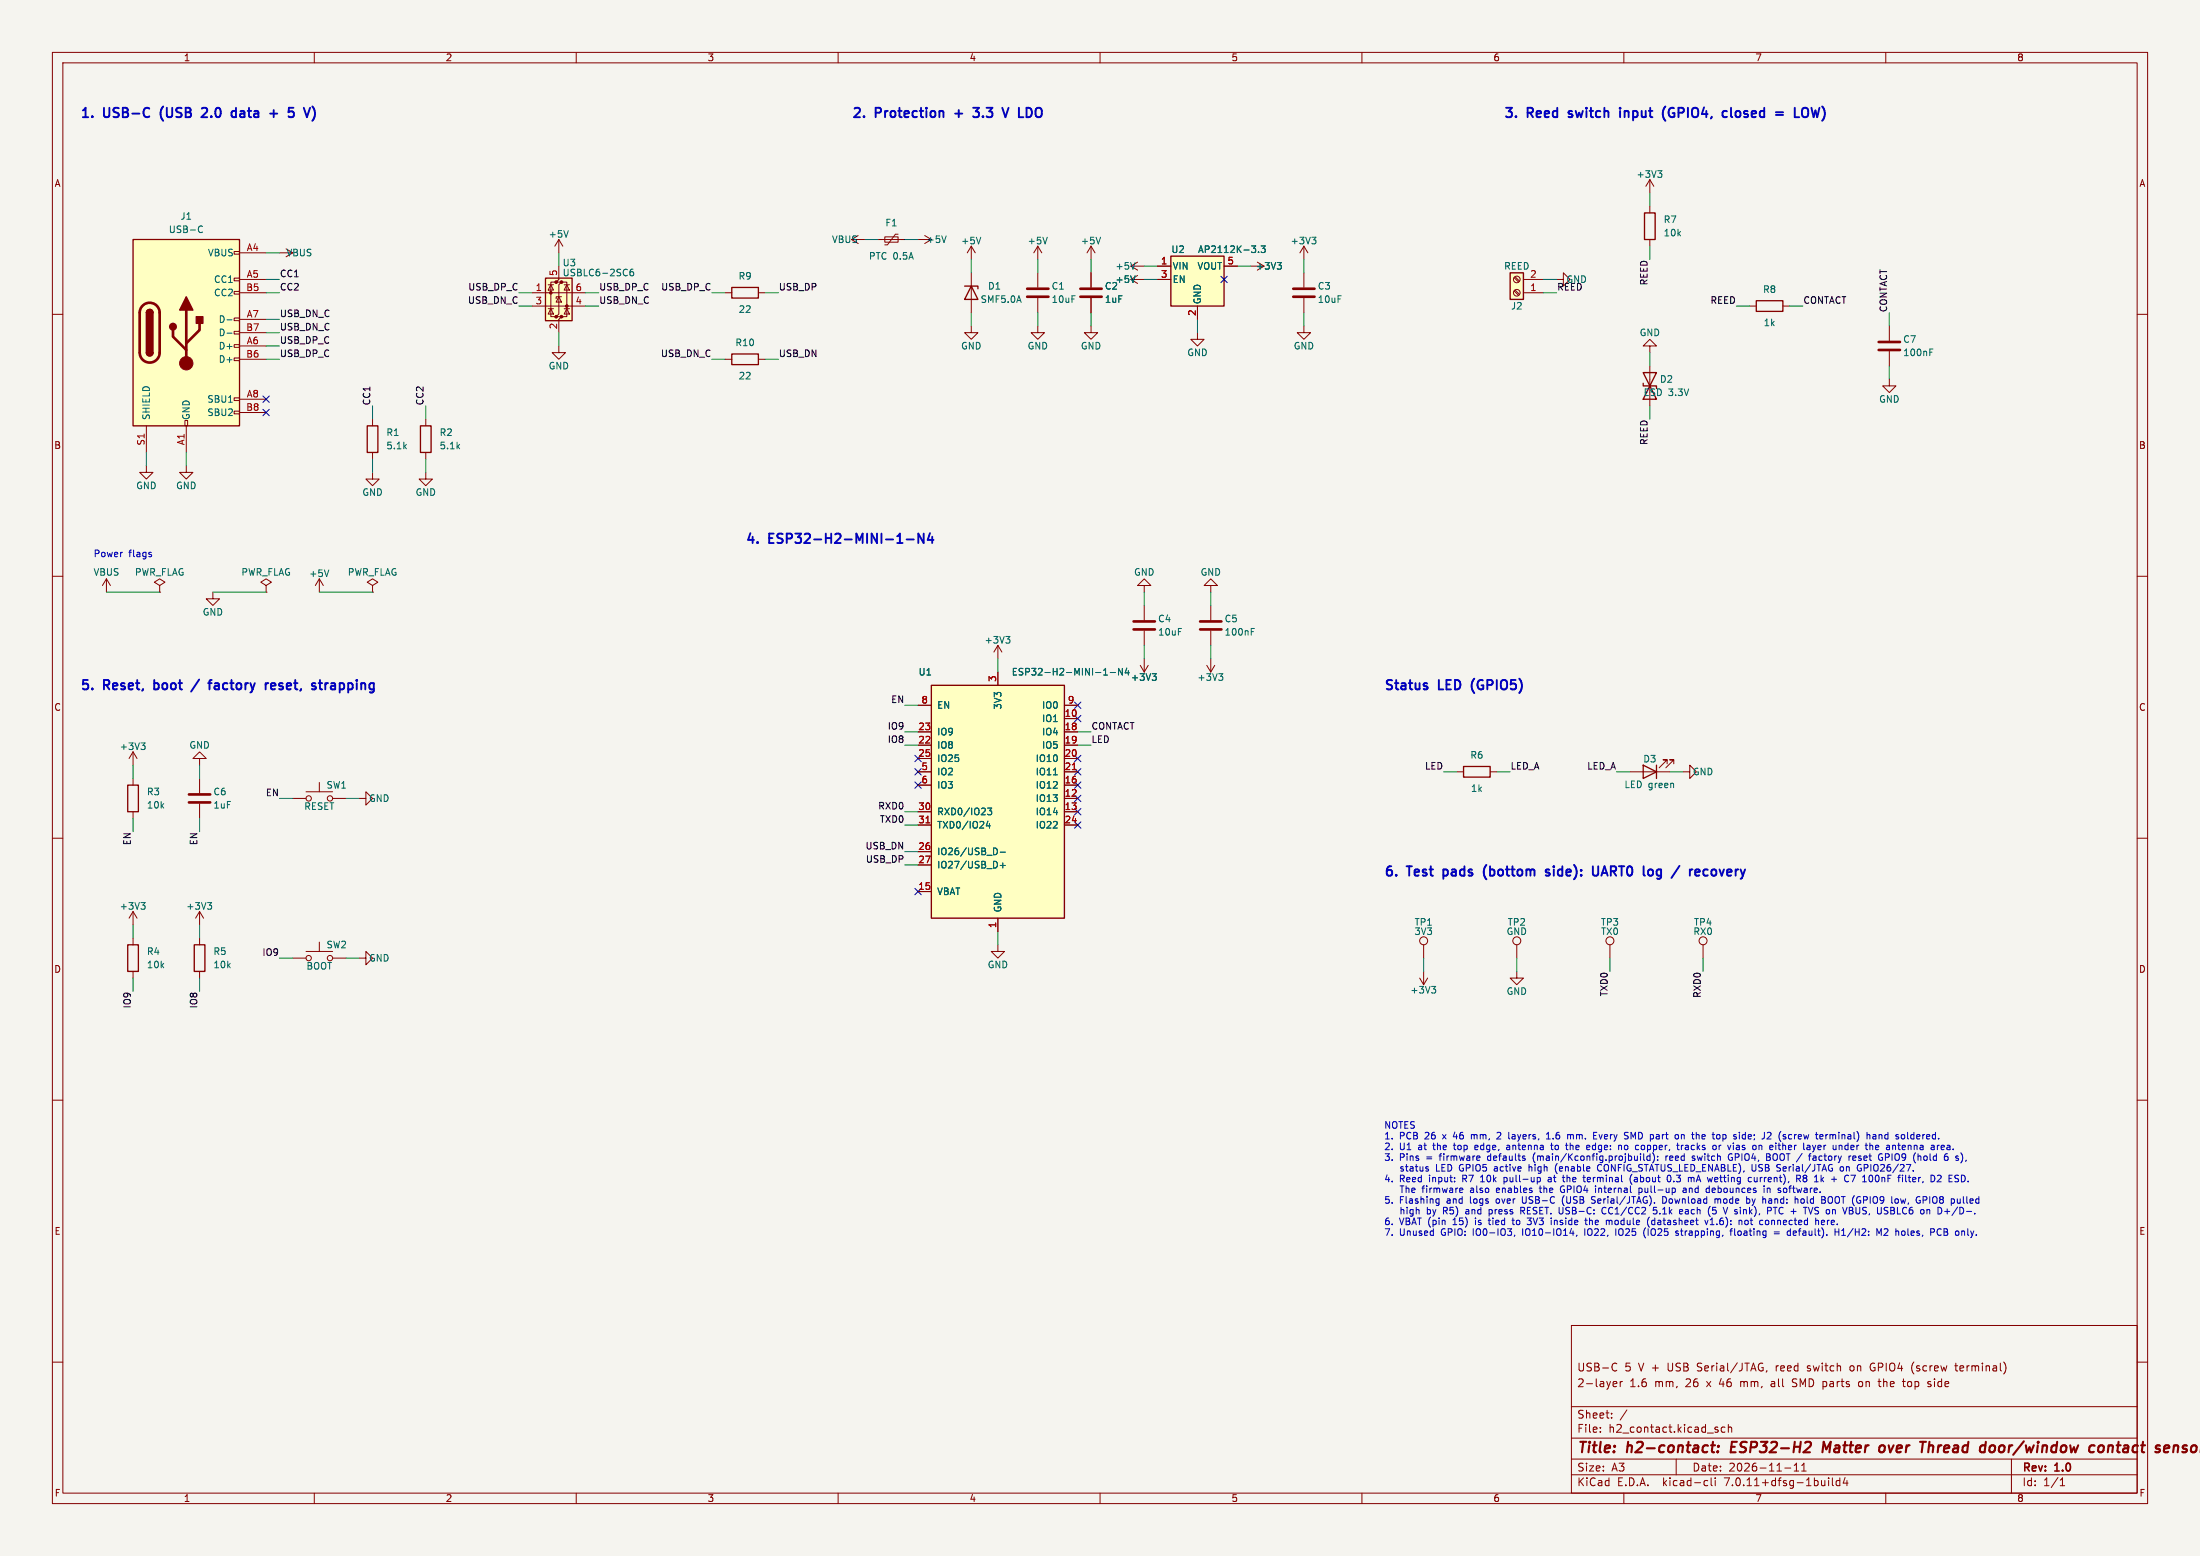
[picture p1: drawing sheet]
<svg xmlns="http://www.w3.org/2000/svg" width="420mm" height="297mm" viewBox="0 0 420 297" stroke-linecap="round" stroke-linejoin="round" font-family="sans-serif">
<path d="M0 0h420v297h-420z" fill="#f5f4ef" stroke="#f5f4ef" stroke-width=".19"/>
<g fill="none" stroke="#840000" stroke-width=".19">
<path d="M10 10h400v277h-400zM12 12h396v273h-396zM60 10v2M110 10v2M160 10v2M210 10v2M260 10v2M310 10v2M360 10v2M315 34.3l-.8 1.3M315 34.3v2.5M315 39.4v1.2"/>
<path d="M315 34.3l.7 1.3M10 60h2M44.7 55.6h1v.5h-1zM44.7 53.1h1v.5h-1zM44.7 48h1v.5h-1zM45.7 55.9h5.1M45.7 53.3h5.1M45.7 48.3h5.1M53.3 48.3h2.6M101.6 55.9h10.2M101.6 58.4h10.2M104.6 58.9h1.1"/>
<path d="M104.6 54.4h1.1M105.2 54.4l.5 1h-1.1zM105.2 58.9l.5 1h-1.1zM106.2 53.8h-1v6.7h1M106.7 56.6l.5 1.1h-1zM106.7 50.8v2.5l-.5 .5h1l-.5 .6v5.5l-.5 .6h1l-.5 .5v2.5M106.7 45.7v2.6M106.7 45.7l-.8 1.3M106.7 45.7l.7 1.3M107.2 56.6h-1v.4M107.2 53.8h1v6.7h-1M107.7 58.9h1"/>
<path d="M107.7 54.4h1M108.2 58.9l.5 1h-1zM108.2 54.4l.5 1h-1zM138.4 55.9h1.3M144.8 55.9h1.2M162.6 45.7h2.5M167.6 45.7h5.1M168.9 45.2h2.5v1h-2.5zM171.4 44.7h-.5l-1.5 2h-.5M175.3 45.7h2.5M185.4 47v2.5M185.4 52.1v7.6"/>
<path d="M185.4 47l-.7 1.3M185.4 47l.8 1.3M198.1 47v2.5M198.1 52.1v2.8M198.1 56.9v2.8M198.1 47l-.7 1.3M198.1 47l.8 1.3M208.3 47v2.5M208.3 52.1v2.8M208.3 56.9v2.8M208.3 47l-.8 1.3M208.3 47l.7 1.3"/>
<path d="M215.9 53.3h2.5M215.9 50.8l1.3 .8M215.9 50.8h2.5M215.9 53.3l1.3 .8M217.2 50l-1.3 .8M217.2 52.6l-1.3 .7M221 53.3h2.5M221 50.8h2.5M228.6 58.4v2.6M233.7 50.8h2.5M238.8 50.8h2.5M248.9 47l-.7 1.3"/>
<path d="M248.9 47v2.5M248.9 52.1v2.8M248.9 56.9v2.8M248.9 47l.8 1.3M289.1 53l.8 .8M289.1 55.5l.8 .9M289.2 52.8l.9 .9M289.2 55.4l.9 .8M290.8 55.9h3.8M290.8 53.3h3.8M297.2 53.3h1.2v-1.2l1.3 1.2-1.3 1.3v-1.3M315 45.7v1.3"/>
<path d="M334 58.4h1.3M340.4 58.4h1.2M408 60h2M44.7 78.5h1v.5h-1zM44.7 75.9h1v.6h-1zM44.7 68.3h1v.5h-1zM44.7 65.8h1v.5h-1zM44.7 63.2h1v.6h-1zM44.7 60.7h1v.5h-1zM45.7 68.6h5.1M45.7 66h5.1M45.7 61h5.1"/>
<path d="M45.7 76.2h5.1M45.7 63.5h5.1M45.7 78.7h5.1M106.7 66v1.3h1.2l-1.2 1.3-1.3-1.3h1.3M138.4 68.6h1.3M144.8 68.6h1.2M185.4 62.2v1.3h1.3l-1.3 1.3-1.3-1.3h1.3M198.1 62.2v1.3h1.3l-1.3 1.3-1.3-1.3h1.3M208.3 62.2v1.3h1.2l-1.2 1.3-1.3-1.3h1.3M228.6 63.5v1.3h1.3l-1.3 1.2-1.3-1.2h1.3M248.9 62.2v1.3h1.3l-1.3 1.3-1.3-1.3h1.3M315 66h1.2l-1.2-1.2-1.3 1.2h1.3v1.3"/>
<path d="M315 69.9v7.6M360.7 72.4v1.3h1.2l-1.2 1.2-1.3-1.2h1.3M360.7 62.2v2.8M360.7 67.1v2.8M27.9 88.9v1.3h1.3l-1.3 1.2-1.2-1.2h1.2M27.9 81.3v5.1M35.3 80.3h.5v1h-.5zM35.6 88.9v1.3h1.2l-1.2 1.2-1.3-1.2h1.3M35.6 81.3v5.1M71.1 90.2v1.2h1.3l-1.3 1.3-1.3-1.3h1.3M71.1 80v1.3M71.1 86.4v1.2"/>
<path d="M81.3 90.2v1.2h1.2l-1.2 1.3-1.3-1.3h1.3M81.3 80v1.3M81.3 86.4v1.2M10 110h2M20.3 110.5l-.7 1.3M20.3 110.5v2.5M20.3 110.5l.8 1.3M30.5 111.8l1-.7-1-.6-1 .6 1 .7v1.2M30.5 113h.1M40.6 113v1.3h1.3l-1.3 1.3-1.2-1.3h1.2M50.8 111.8l1-.7-1-.6-1 .6 1 .7v1.2M50.8 113h.1"/>
<path d="M61 110.5l-.8 1.3M61 110.5v2.5M61 110.5l.7 1.3M71.1 111.8l1-.7-1-.6-1 .6 1 .7v1.2M71.1 113h.1M218.4 111.8h1.3l-1.3-1.3-1.2 1.3h1.2v1.2M218.4 115.6v2.8M231.1 111.8h1.3l-1.3-1.3-1.2 1.3h1.2v1.2M231.1 115.6v2.8M408 110h2M175.3 139.7h2.5M175.3 134.6h2.5"/>
<path d="M190.5 123.2l-.8 1.3M190.5 123.2v2.5M190.5 128.3v2.5M190.5 123.2l.8 1.3M203.2 137.2h2.5M203.2 139.7h2.5M203.2 134.6h2.5M217.7 127l.7 1.3M218.4 120.4v2.8M218.4 125.7v2.6M219.2 127l-.8 1.3M230.4 127l.7 1.3"/>
<path d="M231.1 120.4v2.8M231.1 125.7v2.6M231.9 127l-.8 1.3M10 160h2M25.4 143.5v2.6M25.4 148.6v1.3M25.4 154.9v1.3M25.4 143.5l-.8 1.3M25.4 143.5l.8 1.3M38.1 144.8h1.3l-1.3-1.3-1.3 1.3h1.3v1.3M38.1 148.6v2.8M38.1 153.4v2.8"/>
<path d="M55.9 152.4h2.5M58.4 151.1h5.1M61 149.4v1.7M63.5 152.4h2.5M68.6 152.4h1.2v-1.3l1.3 1.3-1.3 1.3v-1.3M175.3 154.9h2.5M175.3 149.9h2.5M175.3 142.2h2.5M175.3 144.8h2.5M175.3 147.3h2.5M175.3 157.5h2.5M203.2 152.4h2.5"/>
<path d="M203.2 154.9h2.5M203.2 149.9h2.5M203.2 142.2h2.5M203.2 144.8h2.5M203.2 147.3h2.5M203.2 157.5h2.5M278.1 147.3h1.3M284.5 147.3h1.2M311.1 147.3h7.7M318.3 145.8v-.8h-.8h.8l-1.6 1.6M319.5 145.8v-.8h-.7h.7l-1.5 1.6M321.3 147.3h1.3v-1.2l1.2 1.2-1.2 1.3v-1.3"/>
<path d="M408 160h2M25.4 174l-.8 1.3M25.4 174v2.5M25.4 179.1v1.2M25.4 174l.8 1.3M38.1 174v2.5M38.1 179.1v1.2M38.1 174l-.8 1.3M38.1 174l.8 1.3M61 179.8v1.8M175.3 170.2h2.5M175.3 162.6h2.5"/>
<path d="M175.3 165.1h2.5M190.5 175.3v2.5M25.4 185.4v1.3M38.1 185.4v1.3M55.9 182.9h2.5M58.4 181.6h5.1M63.5 182.9h2.5M68.6 182.9h1.2v-1.3l1.3 1.3-1.3 1.3v-1.3M190.5 180.3v1.3h1.3l-1.3 1.3-1.3-1.3h1.3M271 186.7l.8 1.3M271.8 180.3v2.6M271.8 185.4v2.6"/>
<path d="M272.5 186.7l-.7 1.3M289.6 185.4v1.3h1.2l-1.2 1.3-1.3-1.3h1.3M289.6 180.3v2.6M307.3 180.3v2.6M325.1 180.3v2.6M10 210h2M408 210h2M10 260h2M300 253h108v32h-108zM365.4 260l-.3 .4M408 260h2M300 278.5h108"/>
<path d="M300 274.5h108M300 268.5h108M305.5 273.2v.2M305.5 272.5v.1M307.7 270.5v.2M307.7 269.8v.1M308 264.6h.6M308 263.8l.4-.1 .3 .3-.8 .2M308 260.3l.4-.1 .3 .1M308.7 261.5l-.3 .2-.4-.1M309.3 263.7v1M309.7 263.7l-.3 .1-.1 .2"/>
<path d="M310.6 269.1l-1.3 1.9M320 278.5v3M327.6 272.9l.3 .1 .1 .2-.2 .2h-.3M327.6 272.4l.3 .1M329.3 272.5l-.4-.1-.3 .3 .1 .6h.6M329.9 272.5l.3-.1 .3 .1 .1 .9M329.9 271.9v1.5M337.3 261.6l-.1 .3M338.2 264.2v.4M342.2 264.6l.5 .1M342.4 263.2l-.2 .3v.3l.2 .1M342.5 279.7l.4-.4v1.5"/>
<path d="M343.9 279.7l.5-.4v1.5M345 261.6l.2 .1M345.1 260.8v.3M353.4 260.7l-.2 .3v.4l.2 .3M355.4 263.8l-.3-.1-.3 .3 .1 .6h.5M357.5 260.2a.81 .81 0 0 0-.5 .7 .81 .81 0 0 0 .5 .8M358.5 263.7h.6M358.8 264.6l.3 .1M363.2 263.7h.5M363.4 264.6l.3 .1M365.1 261.8l.3 .5M368.2 264.2l.4 .1 .1 .2-.3 .2h-.2"/>
<path d="M368.2 263.7l.4 .1M373.2 260.7h.5M373.4 260.2v1.3l.3 .2M384 278.5v6.5M60 285v2M110 285v2M160 285v2M210 285v2M260 285v2M300 281.5h108M310 285v2M325.6 282.6l.4 .1"/>
<path d="M326 283.5l-.4 .1M326.7 282.1v1.3l.2 .2M327.4 282.1v.1M327.4 282.6v1M340.7 280.2h1.2M342.5 280.8h.9M343.9 280.8h.9M349.1 282.1v.1M349.1 282.6v1M349.8 282.1v1.3l.2 .2M351.2 282.7l-.4-.1-.3 .3 .2 .6h.5M351.2 282.1v1.5"/>
<path d="M352.2 282l-.3 1.1h.9M352.6 282.6v1M360 285v2M393.3 283.6h.9M393.3 282.5l.4-.4v1.5"/>
<circle cx="289.6" cy="53.3" r=".63"/>
<circle cx="289.6" cy="55.9" r=".63"/>
<circle cx="58.9" cy="152.4" r=".51"/>
<circle cx="63" cy="152.4" r=".51"/>
<circle cx="271.8" cy="179.6" r=".76"/>
<circle cx="289.6" cy="179.6" r=".76"/>
<circle cx="307.3" cy="179.6" r=".76"/>
<circle cx="325.1" cy="179.6" r=".76"/>
<circle cx="58.9" cy="182.9" r=".51"/>
<circle cx="63" cy="182.9" r=".51"/>
</g>
<g fill="none" stroke="#840000" stroke-width=".4">
<path d="M326.6 275.9h.8M327 275.2l-.2 1.7 .1 .2 .3 .1M327.9 277v.2M327.9 277l-.1 .1 .1 .1M328.1 276l-.1 .2M330.6 275.2l-.2 2h.9M345.4 275.2l.3 .4-.1 .5-1.3 1.1h1.2M349.5 275.2l-.9 1.4-.4-1.4-.3 2M359 276a.5 .5 0 0 1 .8 .3v.5a.62 .62 0 0 1-.8 .4M366.5 275.2h1.2M367.1 275.2l-.2 2M368.3 276h.7v1.2"/>
<path d="M368.3 275.2l-.2 2M380.3 275.9l.5 .2v.7a.62 .62 0 0 1-.7 .4M400.7 276.1a.52 .52 0 0 1 .5-.2 .52 .52 0 0 1 .4 .4v.5a.55 .55 0 0 1-.6 .4 .55 .55 0 0 1-.5-.4zM402.5 275.9l-.1 1.3M403.1 275.9l-.6 .2M415 276.1a.49 .49 0 0 1 .8 .1l-.1 1M415 275.9l-.1 1.3"/>
</g>
<g fill="none" stroke="#006464" stroke-width=".19">
<path d="M316.5 32.6h.8l-.5 .5M317 33.1l.3 .2v.3l-.3 .3M38.1 43.2h.5M38.6 44.3h-.5M108.5 44l-.4 1.3M120.9 51.4h-.4a.86 .86 0 0 0 0 1.2l.4-.1 .1-.4-.3-.2h-.3l-.2 .2M180.6 45l-.4 1.3M187.2 45.3l-.4 1.3M199.9 45.3l-.4 1.3M210.1 45.3l-.4 1.3M216.7 50.1l-.4 1.3M216.7 52.6l-.4 1.3"/>
<path d="M238.9 46.9h.8l-.4 .5M239.7 47.5v.6M240.3 48.1v.1M240.7 46.9h.8l-.4 .5 .4 .1v.6l-.2 .1-.6-.1M243.8 50.1h.8l-.4 .5M244.4 50.6l.2 .2v.3l-.2 .3M250.4 45.3h.8l-.4 .5M251 45.8l.2 .2v.3l-.2 .3M43.3 61.1h1M43.3 63.6h1M368.4 67.2h.4M368.4 66.6h.6"/>
<path d="M62.8 108.8l-.4 1.3M238.9 120h.6M192 121.5h.8l-.4 .5M192.6 122l.2 .2v.3l-.2 .3M210.7 128.8h.7M210.7 127.9l.4-.3v1.2M212 128.4h.9M214.3 127.6v1.2l-.8-1.2v1.2M215.1 127.5l-.3 .9h.8M215.4 128v.8M220 128.6h.7l-.4 .5M220.5 129.1l.2 .2v.3l-.2 .3"/>
<path d="M232.7 128.6h.7l-.4 .5M233.2 129.1l.2 .2v.3l-.2 .3M238.9 120.6h.4M26.9 141.8h.8l-.4 .5M27.5 142.3l.2 .2v.3l-.2 .3M188.5 154.2h.8l-.4 .5 .4 .2v.5l-.2 .1-.6-.1M188.6 156.7l-.3 .9h.8M188.9 157.2v.9M201.1 147.9h.7M26.9 172.3h.8l-.4 .5M27.5 172.8l.2 .2v.3l-.2 .3M39.6 172.3h.8l-.4 .5"/>
<path d="M40.2 172.8l.2 .2v.3l-.2 .3M190.2 161.9l.2 .5-.2 .7M191 162.7h.9M191 165.2h.9M191.4 164.7v1M273.3 188.3h.8l-.4 .5M273.8 188.8l.3 .2v.3l-.3 .3"/>
</g>
<g fill="none" stroke="#840000" stroke-width=".25">
<path d="M25.4 45.7h20.3v35.6h-20.3zM27.9 59.7a.64 .64 0 0 1 .7-.6 .64 .64 0 0 1 .6 .6M104.1 53.1h5.1v8.1h-5.1zM139.7 54.9h5.1v2h-5.1zM184.1 54.6h2.6v.5M185.4 54.6l1.3 2.6h-2.6zM223.5 48.9h10.2v9.5h-10.2zM288.3 52.1h2.5v5.1h-2.5zM313.9 40.6h2.1v5.1h-2.1zM335.3 57.4h5.1v2h-5.1zM27.9 67.3a.64 .64 0 0 0 .7 .6 .64 .64 0 0 0 .6-.6M139.7 67.6h5.1v2h-5.1z"/>
<path d="M313.7 73.2v.5h2.5v.5M313.7 71.1h2.5l-2.5 5.1h2.5zM70.1 81.3h2v5.1h-2zM80.3 81.3h2v5.1h-2zM177.8 130.8h25.4v44.5h-25.4zM24.4 149.9h2v5h-2zM279.4 146.3h5.1v2h-5.1zM313.7 146.1l2.5 1.2-2.5 1.3zM316.2 146.1v2.5M24.4 180.3h2v5.1h-2zM37.1 180.3h2v5.1h-2z"/>
</g>
<g fill="#ffffc2" stroke="#ffffc2" stroke-width=".19">
<path d="M104.1 53.1h5.1v8.1h-5.1z"/>
<path d="M288.3 52.1h2.5v5.1h-2.5z"/>
<path d="M25.4 45.7h20.3v35.6h-20.3z"/>
<path d="M177.8 130.8h25.4v44.5h-25.4z"/>
<path d="M223.5 48.9h10.2v9.5h-10.2z"/>
</g>
<g fill="#840000" stroke="#840000" stroke-width=".19">
<circle cx="105.2" cy="55.9" r=".25"/>
<circle cx="106.2" cy="60.5" r=".25"/>
<circle cx="106.2" cy="53.8" r=".25"/>
<circle cx="107.2" cy="60.5" r=".25"/>
<circle cx="107.2" cy="53.8" r=".25"/>
<circle cx="108.2" cy="58.4" r=".25"/>
<circle cx="35.6" cy="69.3" r="1.27"/>
</g>
<g fill="none" stroke="#840000" stroke-width=".51">
<path d="M27.2 58.3a1.9 1.9 0 0 1 2.1-.4 1.9 1.9 0 0 1 1.2 1.8v7.6a1.91 1.91 0 0 1-1.9 1.9 1.91 1.91 0 0 1-1.9-1.9v-7.8l.2-.6zM35.6 59.2v10.1M196.1 56.6h4.1M196.1 55.1h4.1M206.2 56.6h4.1M206.2 55.1h4.1M246.9 56.6h4.1M246.9 55.1h4.1M33 63v1.3l2.6 2.5M38.1 61.7v1.3l-2.5 2.5M358.6 66.8h4.1M358.6 65.3h4.1"/>
<path d="M216.4 118.6h4.1M229.1 118.6h4.1M216.4 120.1h4.1M229.1 120.1h4.1M36.1 153.2h4M36.1 151.6h4"/>
</g>
<g fill="#840000" stroke="#840000" stroke-width=".25">
<path d="M27.9 67.3h1.3a.64 .64 0 0 1-.6 .6 .64 .64 0 0 1-.7-.6z"/>
<path d="M27.9 59.7h1.3v7.6h-1.3z"/>
<path d="M28.1 59.2a.64 .64 0 0 1 .7-.1 .64 .64 0 0 1 .4 .6h-1.3z"/>
<path d="M35.6 56.6l1.2 2.6h-2.5z"/>
<path d="M37.5 60.5h1.2v1.2h-1.2z"/>
<circle cx="33" cy="62.4" r=".63"/>
</g>
<path d="M176.8 157.1h.7M204.7 146.9h.7" fill="none" stroke="#a90000" stroke-width=".19"/>
<g fill="none" stroke="#0000c2" stroke-width=".36">
<path d="M39.4 20.7l-.6-.1-.3 .1M39.5 21.3l-1.1 1.1h1.2M44.4 22.3h.6M44.4 21.3h.6M45 20.6v1.8M51.6 21.7h1.3M58 20.6l.6 1.8M185.8 20.6h1.1l-.6 .7h.4M185.8 22.2l.2 .2 .7-.1M191.3 20.6l.6 1.8 .6-1.8M196 20.6h.4l.4 .2M196.8 22.1l-.4 .3h-.4"/>
<path d="M299.4 22.3l.2 .1M299.5 21.3v.4M309.3 20.6v.1M309.3 21.2v1.2M317.7 22.7l.2 .4M317.9 20.3l-.2 .4M318.9 20.7l-.4 .6 .1 .6 .3 .4M329.5 21.2l.2 .1M329.7 22.3l-.2 .1M330.5 20.6v1.5l.2 .3M342.6 20.6v1.8M344.1 20.8a.6 .6 0 0 1 .7-.2 .6 .6 0 0 1 .4 .6l-.1 .9-.3 .3"/>
<path d="M345.8 20.6l.4 1.8 .4-1.3M171.3 103.7h1M173.1 103h1.3M176.3 101.9v1.8l-1-1.8v1.8M177.5 101.8l-.4 1.3h1.1M178 102.5v1.2M29.4 129.8v1.8M29.4 131.5l.2 .1M29.6 130.4l-.2 .1M38 129.7l-1.5 2.3M39.7 130.4h.7M40.4 129.8l-.3 .1-.1 .1v1.6"/>
<path d="M41.5 130.4l-.5 .1M41.6 130.9h-.4a.35 .35 0 0 0-.3 .3 .35 .35 0 0 0 .3 .4h.4M51.7 131l.9-.2-.1-.3-.5-.1-.3 .2 .1 .9h.7M60.8 130.4h.7M61.1 129.8v1.5l.1 .2 .3 .1M62.1 130.4v1.2M62.6 130.4l-.3 .1-.2 .2M275.5 166v1.8M275.5 167.1l.2 .1M275.7 166h-.2M283.8 165.1a2.06 2.06 0 0 0 0 2.7M295.8 166h-.5l-.2 .2 .1 .3 .6 .1v.5h-.7"/>
<path d="M296.6 165.4v.1M305.1 165.4v1.4l-.2 .3-.5 .1M305.7 167.2l.6-1.8 .6 1.8M305.9 166.6h.8M316.3 167.7l.5 .1M316.9 166h-.3l-.3 .3v.7l.6 .2M322.6 166v1.2M322.8 166l-.2 .3M325.3 167.1h.7M325.3 166h.7M327.1 166l-.4 .3v.5l.4 .4"/>
</g>
<g fill="none" stroke="#0000c2" stroke-width=".19">
<path d="M28.8 105.8l.1 .2-.1 .3M28.8 105.4l.1 .1M280.9 216.6v.8M281.1 216.6l-.2 .1M281.7 218.6l-.1 .2v.5l.1 .1M282.2 218.9l-.6 .1M286.3 216.1l-.5 .2M286.5 216.7l-.8 .7h.8M288 218.6l-.3 .1M288.1 217.3l.1 .1M288.1 219h-.3l-.2 .1 .1 .3h.4M295.2 217.4h.8"/>
<path d="M295.2 216.5l.4-.4v1.3M296 218.6h.5M296.2 218.2v1.1l.3 .1M298.9 218.6h.4M299.2 219.4h.1M299.5 216.6l.3 .1M299.8 216.7v.7M300.3 216.6h-.3l-.2 .1M303.1 218.6l.3 .1 .1 .2-.6 .1M303.4 219.4h-.3M304.2 216.1h.6M304.2 217.4h.6"/>
<path d="M304.2 216.7h.5M305.3 216.6l.3 .8M309.2 218.6l.4 .2v.6M310.2 218.7v.6M311.8 217l-.4-.9v1.3M313.7 218.6l-.3 .1-.1 .1 .1 .5 .3 .1M320.1 218.6h.5M320.4 219.4h.2M321 216.7l.3-.1 .2 .1M321 216.6v.8M321 218.6v.8M321.3 218.6l-.3 .2"/>
<path d="M325 216.6v.7M325.5 216.9l-.6 .1M327.5 218.7l.1 .1-.1 .6M328.2 218.6v.8M328.5 218.6l-.3 .2M328.9 217.3l.4 .1M328.9 216.6v1.2M329.3 216.6h-.4M331.4 219.3l.2 .1h.3M331.9 218.6l-.4 .1M331.9 219h-.3l-.2 .1M332.7 217.3l.1 .1 .4-.1"/>
<path d="M333.2 216.6h-.4l-.1 .1M333.2 216.1v1.3M336 218.6l.3 .2v.6M337.3 217.4h.8M338 216.3v.4M339.4 218.6h.5M339.7 219.4h.2M341.9 216.6h.1M342 217.3l-.1 .1M346 218.6l.3 .8M346.3 219.4l-.3 .5M346.6 218.6l-.3 .8"/>
<path d="M348.9 216.6l-.3 .1M349.3 216.6v.8M349.7 216.6l-.4 .1M352.8 218.7l-.4-.1-.2 .2 .1 .6h.5M357.6 217.3h.5M357.6 216.6h.5v.8M358.1 216.9l-.5 .1M358.2 218.6l.4 .1 .1 .2-.6 .1M358.6 219.4h-.4M358.7 216.7l.2-.1h.3l.1 .8M358.7 216.6v.8M362.3 218.6h.5"/>
<path d="M362.7 219.4h.1M363.3 218.6l-.2 .2v.5l.2 .1M363.7 218.9l-.6 .1M365.4 216.6h-.4l-.2 .2 .1 .5h.5M370.8 218.6l.3 .1 .1 .2-.6 .1M371.1 219.4h-.3M372.1 218.6l-.4 .1M372.1 219h-.3l-.1 .1v.3h.4M274.2 228.9h.5M274.2 229.6h.5M274.7 228.8v1.1l-.1 .1M275.6 231.1h.5"/>
<path d="M276.1 230.4h-.5v1.3M277.7 225.5v.1M277.7 224.8v.1M280.2 230.9h-.3M280.3 231.2h-.3l-.2 .2 .1 .3h.4M280.9 226.8h-.1M280.9 227.1l-.2 .2 .2 .3M282.3 220.6l.2 .3-.6 .2M282.5 221.4l-.2 .1M282.6 225.6h.8M282.8 224.6l-.2 .1M284.1 232.9h.5"/>
<path d="M284.3 230.9h.3l.2 .1M284.3 230.9v1.2M284.3 232.5v1.2M284.8 231.6l-.2 .1h-.3M285.7 222.7l-.4 .1M285.7 223.1h-.3l-.2 .1 .1 .3h.4M286.1 226.8h-.3l-.1 .2v.6h.4M286.3 227.1l-.6 .1M287.1 224.7v1.3M287.1 225.5l.1 .1M287.2 224.7l-.1 .1M288.6 232.9h.5"/>
<path d="M288.8 232.5v1.1l.3 .2M289.2 235.7l-.1 .3M290.3 231.1h.6l.2-.2-.1-.3-.7-.2v1.3M290.6 228.4v1l.3 .3M290.6 231.1l.5 .6M291.6 233.7h.6M291.9 222.8l.4-.1 .1 .2M291.9 222.3v1.2M292.3 232.5l-.4 .5h.3M292.8 220.4l-.1 .5 .1 .7M293.6 224.7l.4 .1 .1 .2-.1 .5-.4 .1M293.8 226.8h.5"/>
<path d="M294 226.4v1l.3 .2M295.9 224.7l-.3 .1M296 225.1h-.3l-.2 .2 .1 .2 .4 .1M296.7 232.9v.9M296.9 232.9l-.2 .1M297 222.6l-.1 .6 .3 .8M298 227.4l.3 .2 .4-.1M298.2 224.7h.5M298.4 225.4l.3 .2M298.4 227.1h.3M298.6 226.4h-.3l-.3 .1M298.6 228.2a1.47 1.47 0 0 0-.1 1.9"/>
<path d="M299.7 235.4h.8M301 235.7l-.1 .3M302.2 224.7h.5M302.4 225.5l.3 .1M302.5 232.9h.5M302.5 234.5v1.3M302.7 232.5v1.1l.3 .2M303.4 232.5v1.3M303.6 232.9l-.2 .1M303.8 229.6h.6M303.8 228.8l.6 .3M304.1 228.4l-.3 .2"/>
<path d="M304.4 228.4l.1 .1M305 222.6a.57 .57 0 0 0 0 .7 .57 .57 0 0 0 .7 .1M305.2 226.8v.8M305.6 226.8l-.4 .1M305.9 230.7a.57 .57 0 0 0 0 .8 .57 .57 0 0 0 .7 .1M307.1 233l.1 .1M307.2 233.1l.2-.2 .3 .1v.8M307.2 233.1v.7M308.5 234.5v1.3M311.2 224.7v.5l.3 .8M312.2 224.7l-.2 .1M312.2 225.1l-.2 .2 .2 .3"/>
<path d="M312.9 226.8h.3l.3 .2-.1 .6h-.5M312.9 226.8v1.3M313.2 220.2v.1M313.2 220.6v.9M313.8 220.2v1.1l.2 .2M314.1 234.4a1.47 1.47 0 0 0 .1 1.9M314.6 233.7l.2 .5M314.8 232.4l-.2 .5M315 220.2v1.3M315 220.7l-.4-.1-.2 .3 .1 .5h.5M315.8 220.6v.5l-.3 .8M315.9 233l-.4-.1-.2 .3 .1 .5h.5"/>
<path d="M316.3 230.4h-.6l-.1 .7 .2-.2 .4 .1 .1 .2v.4l-.2 .1-.5-.1M316.5 221.4v.1M316.5 220.7v.1M316.9 231.6v.1M317.4 228.4v1.3l.6-.2 .1-.8M318 220.6v.9M318.3 224.6v.5l.3 .5 .3-.3v-.7M318.4 220.6l-.4 .3M320.4 235h-.3l-.2 .1 .1 .2 .4 .1v.3h-.5M321.3 226.8h.5l.1 .8M321.8 230.9h.5M321.9 227.1h-.4l-.2 .2 .2 .3h.4"/>
<path d="M322.2 231.2h-.3l-.2 .2 .1 .3h.4M322.5 226.8v.8M322.7 226.8l-.2 .1M322.9 224.8h.4l.1 .8M323.5 220.7l-.3-.1-.2 .3 .6 .4M323.6 221.3l-.2 .2-.4-.1M325.5 232.9l.3 .9 .3-.9M326.5 232.9l.4-.4v1.3M326.5 233.8h.7M327 231l.4-.1 .2 .3-.1 .5h-.5M327 230.4h.6M327.3 226.8h-.3l-.1 .2v.6h.4"/>
<path d="M327.4 225.5l.1 .1M327.4 228.9l.4-.1 .1 .2M327.4 228.8v.9M327.5 227.1l-.6 .1M327.5 224.7l-.1 .1M327.9 225l-.6 .2M327.9 229v.7M328.4 228.9l-.3-.1-.2 .2M330.2 235h.5M330.4 220.2a.61 .61 0 0 0-.5 .8 .61 .61 0 0 0 .8 .4M330.4 234.7v1.1M330.5 220.9h.2"/>
<path d="M330.5 220.2l.2 .1M331.1 234.5v1.1l.2 .2M332.5 233v.8M333.6 228.8l.3 .1 .1 .2v.5l-.4 .1M333.7 233.2l-.2-.3-.3 .1-.1 .2 .1 .5 .3 .1 .2-.3M334 224.7l.4 .1M334.4 225.5l-.4 .1M334.5 228.8l.3 .9M334.9 224.7l.1 .8 .3 .1 .1-.1M335.4 224.7v.9M337.3 220.8h.4M337.3 232.9l.3 .1 .1 .2-.1 .4-.3 .2"/>
<path d="M337.4 226.9l.2-.1h.3v.8M337.4 226.8v.8M337.7 220.8l.3 .3-.1 .3-.6 .1M337.7 220.2l.2 .3-.2 .3M338 228.8l-.3 .1M338.1 229.2h-.3l-.2 .2 .1 .2 .4 .1M338.7 235.1h1M338.7 235.5h1M338.9 230.4v1.3M339.9 230.5l-.3 .5 .3 .7M340.6 222.7l-.2 .2v.5l.2 .1M340.9 226.8l.2 .2v.4l-.2 .2"/>
<path d="M341 223l-.6 .1M341.8 234.5v1.3M342.8 235l-.5 .1 .1 .6 .4 .1M342.9 235.3l-.6 .1M343.3 225l.4 .6M343.5 224.3l.2 .3v.3l-.7 .1M344.3 228.9l-.3-.1-.2 .3v.5l.2 .1 .3-.1M344.4 224.3l-.2 .3 .2 .3M344.4 224.9l-.2 .2v.2l.2 .3h.3l.2-.3v-.2l-.2-.2M344.4 224.9h.3M344.7 224.3l.2 .3-.2 .3M346.1 220.7l.4-.1 .2 .2"/>
<path d="M346.5 230.9l.7 .5M346.7 220.9l-.4 .1-.2 .2 .2 .3 .4-.1M346.7 230.4l-.2 .2M347 230.4l.2 .1M347 232.9l.2 .2v.7M347.2 231.5l-.3 .2h-.5M347.7 233.3l.6-.1v-.2l-.4-.1-.2 .2 .1 .6h.5M349.3 228.4l-.1 .1a.81 .81 0 0 0 .1 1.2h.2M350.3 235.1h.7M350.3 234.5v1.3M351 234.5v1.3M351.3 222.8l.2-.1 .4 .1 .1 .5-.2 .2h-.3l-.2-.1z"/>
<path d="M351.6 235.8h.7M352 234.5l-.4 .4M352.5 222.7v.8M352.9 222.7l-.4 .1M353.3 220.6l-.2 .1M353.7 221.1l.6-.2-.1-.2-.3-.1-.2 .2 .1 .6h.4M354.2 224.3l-.6 1.3M355 231.5l-.1 .2h-.3M355.9 222.3v1.2M355.9 222.9h.5M358.1 225.3l.2 .3 .2-.1M358.3 224.3l-.2 .3"/>
<path d="M358.3 234.5l.4 .9 .4-.9v1.3M358.4 224.3l.1 .1M359.9 220.2v1.3M359.9 220.9h.5M360.2 234.5l-.5 .2M360.4 235.1l-.8 .7h.8M361 231.1h.4M361.4 231.1l.3 .2-.1 .3-.6 .1M361.6 230.8l-.2 .3M362.8 228.8l.3 .9 .2-.6M363.4 235l.3 .2v.4l-.3 .2M364.3 224.7h.5"/>
<path d="M364.5 225.4l.3 .2M365.6 224.7l-.5 .2 .1 .6 .4 .1M365.7 225l-.6 .2M367.1 228.4h.5l.3 .2-.2 .4-.6 .1M367.3 220.8v.6M370 230.4v1.3h.3M370 224.3l.5 .1 .1 .3-.8 .9h.8M370.6 234.7a.6 .6 0 0 0-.9 .4 .6 .6 0 0 0 .6 .7l.3-.1M373.7 230.4l-1.1 1.6M374.8 228.4v1.1l.2 .2M375.1 224.5l.1 .4-.1 .5M375.7 225.5v.1"/>
</g>
<g fill="none" stroke="#009600" stroke-width=".19">
<path d="M315 36.8v2.6M50.8 55.9h2.5M50.8 53.3h2.5M50.8 48.3h2.5M99.1 58.4h2.5M99.1 55.9h2.5M106.7 48.3v2.5M111.8 58.4h2.5M111.8 55.9h2.5M135.9 55.9h2.5M146 55.9h2.6M165.1 45.7h2.5"/>
<path d="M172.7 45.7h2.6M185.4 49.5v2.6M185.4 59.7v2.5M198.1 49.5v2.6M198.1 59.7v2.5M208.3 49.5v2.6M208.3 59.7v2.5M218.4 53.3h2.6M218.4 50.8h2.6M236.2 50.8h2.6M248.9 49.5v2.6M248.9 59.7v2.5"/>
<path d="M294.6 55.9h2.6M294.6 53.3h2.6M315 47v2.5M331.5 58.4h2.5M341.6 58.4h2.6M360.7 59.7v2.5M50.8 68.6h2.5M50.8 63.5h2.5M50.8 61h2.5M50.8 66h2.5M71.1 77.5v2.5M81.3 77.5v2.5"/>
<path d="M106.7 63.5v2.5M135.9 68.6h2.5M146 68.6h2.6M228.6 61v2.5M315 67.3v2.6M315 77.5v2.5M360.7 69.9v2.5M27.9 86.4v2.5M35.6 86.4v2.5M71.1 87.6v2.6M81.3 87.6v2.6M20.3 113h10.2"/>
<path d="M40.6 113h10.2M61 113h10.1M218.4 113v2.6M231.1 113v2.6M172.7 139.7h2.6M172.7 134.6h2.6M190.5 125.7v2.6M205.7 139.7h2.6M218.4 123.2v2.5M231.1 123.2v2.5M25.4 146.1v2.5M25.4 156.2v2.6"/>
<path d="M38.1 146.1v2.5M38.1 156.2v2.6M53.3 152.4h2.6M66 152.4h2.6M172.7 142.2h2.6M172.7 157.5h2.6M172.7 154.9h2.6M205.7 142.2h2.6M275.6 147.3h2.5M285.7 147.3h2.6M308.6 147.3h2.5M318.8 147.3h2.5"/>
<path d="M25.4 176.5v2.6M38.1 176.5v2.6M172.7 162.6h2.6M172.7 165.1h2.6M190.5 177.8v2.5M25.4 186.7v2.5M38.1 186.7v2.5M53.3 182.9h2.6M66 182.9h2.6M271.8 182.9v2.5M289.6 182.9v2.5M307.3 182.9v2.5"/>
<path d="M325.1 182.9v2.5"/>
</g>
<g fill="none" stroke="#000084" stroke-width=".19">
<path d="M233.1 52.7l1.2 1.2M234.3 52.7l-1.2 1.2M50.2 78.1l1.2 1.2M50.2 75.6l1.2 1.2M51.4 78.1l-1.2 1.2M51.4 75.6l-1.2 1.2M205.1 134l1.2 1.2M205.1 136.6l1.2 1.2M206.3 134l-1.2 1.2M206.3 136.6l-1.2 1.2M174.7 146.7l1.2 1.2M174.7 149.3l1.2 1.2"/>
<path d="M174.7 144.2l1.2 1.2M175.9 146.7l-1.2 1.2M175.9 149.3l-1.2 1.2M175.9 144.2l-1.2 1.2M205.1 149.3l1.2 1.2M205.1 156.9l1.2 1.2M205.1 144.2l1.2 1.2M205.1 151.8l1.2 1.2M205.1 154.3l1.2 1.2M205.1 146.7l1.2 1.2M206.3 149.3l-1.2 1.2M206.3 156.9l-1.2 1.2"/>
<path d="M206.3 144.2l-1.2 1.2M206.3 151.8l-1.2 1.2M206.3 154.3l-1.2 1.2M206.3 146.7l-1.2 1.2M174.7 169.6l1.2 1.2M175.9 169.6l-1.2 1.2"/>
</g>
<g font-size="2.8" fill="#840000">
<text x="301" y="277.9">Title:</text>
<text x="310.6" y="277.9">h2-contact:</text>
<text x="331.3" y="277.9">ESP32-H2</text>
<text x="349.6" y="277.9">Matter</text>
<text x="361.2" y="277.9">over</text>
<text x="369.8" y="277.9">Thread</text>
<text x="382.1" y="277.9">door/window</text>
<text x="403.7" y="277.9">contact</text>
<text x="417.2" y="277.9">sen</text>
</g>
<g font-size="2.5" fill="#0000c2">
<text x="15.2" y="22.6">1.</text>
<text x="19.9" y="22.6">USB-C</text>
<text x="31.4" y="22.6">(USB</text>
<text x="40.1" y="22.6">2.0</text>
<text x="46.5" y="22.6">data</text>
<text x="54.5" y="22.6">+</text>
<text x="58.8" y="22.6">5</text>
<text x="162.6" y="22.6">2.</text>
<text x="167.2" y="22.6">Protection</text>
<text x="183.1" y="22.6">+</text>
<text x="187.4" y="22.6">3.3</text>
<text x="193.8" y="22.6">V</text>
<text x="197.4" y="22.6">LDO</text>
<text x="287" y="22.6">3.</text>
<text x="291.7" y="22.6">Reed</text>
<text x="300.3" y="22.6">switch</text>
<text x="310.8" y="22.6">input</text>
<text x="319.6" y="22.6">(GPIO4,</text>
<text x="331.8" y="22.6">closed</text>
<text x="342.7" y="22.6">=</text>
<text x="347" y="22.6">LOW)</text>
<text x="142.2" y="103.9">4.</text>
<text x="146.9" y="103.9">ESP32-H2-MINI-1-N4</text>
<text x="15.2" y="131.8">5.</text>
<text x="19.9" y="131.8">Reset,</text>
<text x="30.2" y="131.8">boot</text>
<text x="42.2" y="131.8">factory</text>
<text x="53.6" y="131.8">reset,</text>
<text x="63.3" y="131.8">strapping</text>
<text x="264.2" y="131.8">Status</text>
<text x="274.7" y="131.8">LED</text>
<text x="281.7" y="131.8">(GPIO5)</text>
<text x="264.2" y="167.4">6.</text>
<text x="268.8" y="167.4">Test</text>
<text x="276.3" y="167.4">pads</text>
<text x="284.7" y="167.4">(bottom</text>
<text x="297.4" y="167.4">side):</text>
<text x="307" y="167.4">UART0</text>
<text x="317.4" y="167.4">log</text>
<text x="323.7" y="167.4">/</text>
<text x="327.7" y="167.4">recovery</text>
</g>
<g font-size="2.1" fill="#840000">
<text x="301" y="262">USB-C</text>
<text x="310.1" y="262">5</text>
<text x="312.9" y="262">V +</text>
<text x="318.6" y="262">USB</text>
<text x="324.4" y="262">Serial/JTAG,</text>
<text x="339.6" y="262">reed</text>
<text x="345.7" y="262">switch</text>
<text x="354" y="262">on</text>
<text x="358" y="262">GPIO4</text>
<text x="366.1" y="262">(screw</text>
<text x="374.6" y="262">terminal)</text>
<text x="301" y="265">2-layer</text>
<text x="311.1" y="265">1.6</text>
<text x="315.9" y="265">mm,</text>
<text x="322" y="265">26</text>
<text x="326.1" y="265">x</text>
<text x="328.6" y="265">46</text>
<text x="332.8" y="265">mm,</text>
<text x="338.8" y="265">all</text>
<text x="343" y="265">SMD parts</text>
<text x="356" y="265">on</text>
<text x="360" y="265">the</text>
<text x="364.8" y="265">top</text>
<text x="369.7" y="265">side</text>
<text x="301" y="273.7">File:</text>
<text x="301" y="271">Sheet:</text>
<text x="307.1" y="273.7">h2_contact.kicad_sch</text>
<text x="301" y="281.1">Size:</text>
<text x="307.6" y="281.1">A3</text>
<text x="323" y="281.1">Date:</text>
<text x="330" y="281.1">2026-11-11</text>
<text x="386" y="281.3">Rev:</text>
<text x="392.4" y="281.3">1.0</text>
<text x="301" y="283.9">KiCad</text>
<text x="308.7" y="283.9">E.D.A.</text>
<text x="317.6" y="283.9">kicad-cli</text>
<text x="329.5" y="283.9">7.0.11+dfsg-1build4</text>
<text x="386" y="283.9">Id:</text>
<text x="390.1" y="283.9">1/1</text>
</g>
<g font-size="1.8" fill="#840000">
<text x="35" y="11.9">1</text>
<text x="85" y="11.9">2</text>
<text x="135" y="11.9">3</text>
<text x="185" y="11.9">4</text>
<text x="235" y="11.9">5</text>
<text x="285" y="11.9">6</text>
<text x="335" y="11.9">7</text>
<text x="385" y="11.9">8</text>
<text x="10.3" y="35.9">A</text>
<text x="408.3" y="35.9">A</text>
<text x="10.3" y="85.9">B</text>
<text x="408.2" y="85.9">B</text>
<text x="10.3" y="135.9">C</text>
<text x="408.2" y="135.9">C</text>
<text x="10.3" y="185.9">D</text>
<text x="408.2" y="185.9">D</text>
<text x="10.3" y="235.9">E</text>
<text x="408.3" y="235.9">E</text>
<text x="10.3" y="285.9">F</text>
<text x="35" y="286.9">1</text>
<text x="85" y="286.9">2</text>
<text x="135" y="286.9">3</text>
<text x="185" y="286.9">4</text>
<text x="235" y="286.9">5</text>
<text x="285" y="286.9">6</text>
<text x="335" y="286.9">7</text>
<text x="385" y="286.9">8</text>
<text x="408.3" y="285.9">F</text>
</g>
<g font-size="1.8" fill="#006464">
<text x="312.3" y="34.1">+3V3</text>
<text x="32.1" y="44.7">USB-C</text>
<text x="34.4" y="42.1">J1</text>
<text x="104.6" y="45.6">+5V</text>
<text x="158.7" y="46.6">VBUS</text>
<text x="168.9" y="43.4">F1</text>
<text x="176.8" y="46.6">+5V</text>
<text x="183.4" y="46.8">+5V</text>
<text x="196.1" y="46.8">+5V</text>
<text x="206.2" y="46.8">+5V</text>
<text x="246.3" y="46.8">+3V3</text>
<text x="317.5" y="42.8">R7</text>
<text x="317.5" y="45.3">10k</text>
<text x="39.6" y="49.1">VBUS</text>
<text x="54.6" y="49.1">VBUS</text>
<text x="107.3" y="52.9">USBLC6-2SC6</text>
<text x="107.3" y="51">U3</text>
<text x="140.9" y="53.6">R9</text>
<text x="165.8" y="49.8">PTC 0.5A</text>
<text x="212.8" y="51.7">+5V</text>
<text x="223.5" y="48.5">U2</text>
<text x="223.8" y="51.7">VIN</text>
<text x="228.5" y="51.7">VOUT</text>
<text x="228.6" y="48.5">AP2112K-3.3</text>
<text x="239.7" y="51.7">+3V3</text>
<text x="287" y="51.7">REED</text>
<text x="40.8" y="54.2">CC1</text>
<text x="40.8" y="56.7">CC2</text>
<text x="140.9" y="59.9">22</text>
<text x="187.1" y="58">SMF5.0A</text>
<text x="188.5" y="55.5">D1</text>
<text x="200.7" y="55.5">C1</text>
<text x="200.7" y="58">10uF</text>
<text x="210.8" y="55.5">C2</text>
<text x="210.8" y="58">1uF</text>
<text x="212.8" y="54.2">+5V</text>
<text x="223.8" y="54.2">EN</text>
<text x="229.5" y="58.2" transform="rotate(-90 229.5 58.2)">GND</text>
<text x="251.5" y="55.5">C3</text>
<text x="251.5" y="58">10uF</text>
<text x="288.4" y="59.3">J2</text>
<text x="336.5" y="56.1">R8</text>
<text x="41.7" y="61.8">D-</text>
<text x="41.7" y="64.4">D-</text>
<text x="312.9" y="64.4">GND</text>
<text x="336.6" y="62.5">1k</text>
<text x="363.2" y="65.6">C7</text>
<text x="41.7" y="66.9">D+</text>
<text x="41.7" y="69.4">D+</text>
<text x="104.6" y="70.7">GND</text>
<text x="140.3" y="66.3">R10</text>
<text x="183.4" y="66.9">GND</text>
<text x="196.1" y="66.9">GND</text>
<text x="206.2" y="66.9">GND</text>
<text x="226.6" y="68.2">GND</text>
<text x="246.9" y="66.9">GND</text>
<text x="363.2" y="68.2">100nF</text>
<text x="39.5" y="77.1">SBU1</text>
<text x="140.9" y="72.6">22</text>
<text x="313.7" y="75.8">ESD 3.3V</text>
<text x="316.8" y="73.3">D2</text>
<text x="358.6" y="77.1">GND</text>
<text x="28.8" y="80.3" transform="rotate(-90 28.8 80.3)">SHIELD</text>
<text x="36.4" y="80.3" transform="rotate(-90 36.4 80.3)">GND</text>
<text x="39.5" y="79.6">SBU2</text>
<text x="73.7" y="83.4">R1</text>
<text x="83.8" y="83.4">R2</text>
<text x="73.7" y="86">5.1k</text>
<text x="83.8" y="86">5.1k</text>
<text x="25.9" y="93.6">GND</text>
<text x="33.5" y="93.6">GND</text>
<text x="69.1" y="94.8">GND</text>
<text x="79.2" y="94.8">GND</text>
<text x="17.8" y="110.1">VBUS</text>
<text x="25.7" y="110.1">PWR_FLAG</text>
<text x="46" y="110.1">PWR_FLAG</text>
<text x="58.9" y="110.3">+5V</text>
<text x="66.3" y="110.1">PWR_FLAG</text>
<text x="216.4" y="110.1">GND</text>
<text x="229.1" y="110.1">GND</text>
<text x="38.6" y="117.7">GND</text>
<text x="221" y="119">C4</text>
<text x="233.7" y="119">C5</text>
<text x="187.9" y="123">+3V3</text>
<text x="221" y="121.5">10uF</text>
<text x="233.7" y="121.5">100nF</text>
<text x="175.3" y="129.1">U1</text>
<text x="193" y="129.1">ESP32-H2-MINI-1-N4</text>
<text x="215.8" y="130.1">+3V3</text>
<text x="228.5" y="130.1">+3V3</text>
<text x="178.8" y="135.5">EN</text>
<text x="191.4" y="135.5" transform="rotate(-90 191.4 135.5)">3V3</text>
<text x="198.8" y="135.5">IO0</text>
<text x="22.8" y="143.4">+3V3</text>
<text x="36.1" y="143.1">GND</text>
<text x="178.8" y="143.1">IO8</text>
<text x="178.8" y="140.6">IO9</text>
<text x="198.8" y="138">IO1</text>
<text x="198.8" y="140.6">IO4</text>
<text x="198.8" y="143.1">IO5</text>
<text x="178.8" y="145.6">IO25</text>
<text x="178.8" y="148.2">IO2</text>
<text x="197.6" y="145.6">IO10</text>
<text x="197.6" y="148.2">IO11</text>
<text x="280.6" y="145">R6</text>
<text x="313.6" y="145.7">D3</text>
<text x="323.1" y="148.2">GND</text>
<text x="27.9" y="152">R3</text>
<text x="27.9" y="154.5">10k</text>
<text x="40.6" y="152">C6</text>
<text x="40.6" y="154.5">1uF</text>
<text x="58" y="154.8">RESET</text>
<text x="62.2" y="150.7">SW1</text>
<text x="70.4" y="153.3">GND</text>
<text x="178.8" y="155.8">RXD0/IO23</text>
<text x="178.8" y="150.7">IO3</text>
<text x="197.6" y="153.3">IO13</text>
<text x="197.6" y="155.8">IO14</text>
<text x="197.6" y="150.7">IO12</text>
<text x="280.7" y="151.4">1k</text>
<text x="310" y="150.6">LED green</text>
<text x="178.8" y="158.3">TXD0/IO24</text>
<text x="197.6" y="158.3">IO22</text>
<text x="178.8" y="163.4">IO26/USB_D-</text>
<text x="178.8" y="166">IO27/USB_D+</text>
<text x="22.8" y="173.8">+3V3</text>
<text x="35.5" y="173.8">+3V3</text>
<text x="178.8" y="171">VBAT</text>
<text x="191.4" y="174.2" transform="rotate(-90 191.4 174.2)">GND</text>
<text x="269.9" y="178.7">3V3</text>
<text x="270" y="176.9">TP1</text>
<text x="287.5" y="178.7">GND</text>
<text x="287.7" y="176.9">TP2</text>
<text x="305.5" y="176.9">TP3</text>
<text x="305.5" y="178.7">TX0</text>
<text x="323.2" y="178.7">RX0</text>
<text x="323.3" y="176.9">TP4</text>
<text x="27.9" y="182.5">R4</text>
<text x="27.9" y="185">10k</text>
<text x="40.6" y="182.5">R5</text>
<text x="40.6" y="185">10k</text>
<text x="58.4" y="185.3">BOOT</text>
<text x="62.2" y="181.2">SW2</text>
<text x="70.4" y="183.7">GND</text>
<text x="188.5" y="185">GND</text>
<text x="269.1" y="189.8">+3V3</text>
<text x="287.5" y="190.1">GND</text>
</g>
<g font-size="1.8" fill="#a90000">
<text x="47" y="48">A4</text>
<text x="47" y="53.1">A5</text>
<text x="106.4" y="52.8" transform="rotate(-90 106.4 52.8)">5</text>
<text x="221.5" y="50.5">1</text>
<text x="221.5" y="53.1">3</text>
<text x="234.2" y="50.5">5</text>
<text x="292" y="53.1">2</text>
<text x="46.9" y="55.6">B5</text>
<text x="102.2" y="55.6">1</text>
<text x="102.2" y="58.2">3</text>
<text x="109.8" y="58.2">4</text>
<text x="109.8" y="55.6">6</text>
<text x="292" y="55.6">1</text>
<text x="46.9" y="63.2">B7</text>
<text x="47" y="65.8">A6</text>
<text x="47" y="60.7">A7</text>
<text x="106.4" y="62.9" transform="rotate(-90 106.4 62.9)">2</text>
<text x="228.3" y="60.4" transform="rotate(-90 228.3 60.4)">2</text>
<text x="46.9" y="68.3">B6</text>
<text x="47" y="75.9">A8</text>
<text x="46.9" y="78.5">B8</text>
<text x="27.7" y="85.1" transform="rotate(-90 27.7 85.1)">S1</text>
<text x="35.3" y="85.1" transform="rotate(-90 35.3 85.1)">A1</text>
<text x="190.2" y="130.2" transform="rotate(-90 190.2 130.2)">3</text>
<text x="175.8" y="134.4">8</text>
<text x="203.2" y="136.9">10</text>
<text x="203.8" y="134.4">9</text>
<text x="175.2" y="142">22</text>
<text x="175.2" y="139.4">23</text>
<text x="203.2" y="139.4">18</text>
<text x="203.2" y="142">19</text>
<text x="175.2" y="144.5">25</text>
<text x="175.8" y="147.1">5</text>
<text x="175.8" y="149.6">6</text>
<text x="203.2" y="149.6">16</text>
<text x="203.2" y="144.5">20</text>
<text x="203.2" y="147.1">21</text>
<text x="175.2" y="154.7">30</text>
<text x="203.2" y="152.1">12</text>
<text x="203.2" y="154.7">13</text>
<text x="175.2" y="157.2">31</text>
<text x="203.2" y="157.2">24</text>
<text x="175.2" y="162.3">26</text>
<text x="175.2" y="164.8">27</text>
<text x="175.2" y="169.9">15</text>
<text x="190.2" y="177.2" transform="rotate(-90 190.2 177.2)">1</text>
</g>
<g font-size="1.8" fill="#0f0f0f">
<text x="53.3" y="53">CC1</text>
<text x="53.3" y="55.5">CC2</text>
<text x="89.2" y="58.1">USB_DN_C</text>
<text x="89.3" y="55.5">USB_DP_C</text>
<text x="114.3" y="58.1">USB_DN_C</text>
<text x="114.3" y="55.5">USB_DP_C</text>
<text x="126.1" y="55.5">USB_DP_C</text>
<text x="148.6" y="55.5">USB_DP</text>
<text x="297.2" y="55.5">REED</text>
<text x="299" y="54.2">GND</text>
<text x="314.6" y="54.6" transform="rotate(-90 314.6 54.6)">REED</text>
<text x="326.4" y="58.1">REED</text>
<text x="344.2" y="58.1">CONTACT</text>
<text x="360.3" y="59.7" transform="rotate(-90 360.3 59.7)">CONTACT</text>
<text x="53.3" y="65.7">USB_DP_C</text>
<text x="53.3" y="63.2">USB_DN_C</text>
<text x="53.3" y="60.6">USB_DN_C</text>
<text x="53.3" y="68.2">USB_DP_C</text>
<text x="126.1" y="68.2">USB_DN_C</text>
<text x="148.6" y="68.2">USB_DN</text>
<text x="70.8" y="77.5" transform="rotate(-90 70.8 77.5)">CC1</text>
<text x="80.9" y="77.5" transform="rotate(-90 80.9 77.5)">CC2</text>
<text x="314.6" y="85.1" transform="rotate(-90 314.6 85.1)">REED</text>
<text x="170" y="134.3">EN</text>
<text x="169.4" y="139.4">IO9</text>
<text x="169.4" y="141.9">IO8</text>
<text x="208.3" y="141.9">LED</text>
<text x="208.3" y="139.4">CONTACT</text>
<text x="271.9" y="147">LED</text>
<text x="288.3" y="147">LED_A</text>
<text x="302.9" y="147">LED_A</text>
<text x="50.7" y="152.1">EN</text>
<text x="167.6" y="154.6">RXD0</text>
<text x="25.1" y="161.4" transform="rotate(-90 25.1 161.4)">EN</text>
<text x="37.8" y="161.4" transform="rotate(-90 37.8 161.4)">EN</text>
<text x="167.9" y="157.1">TXD0</text>
<text x="165.1" y="162.2">USB_DN</text>
<text x="165.2" y="164.8">USB_DP</text>
<text x="50" y="182.5">IO9</text>
<text x="307" y="190.3" transform="rotate(-90 307 190.3)">TXD0</text>
<text x="324.8" y="190.6" transform="rotate(-90 324.8 190.6)">RXD0</text>
<text x="25.1" y="192.6" transform="rotate(-90 25.1 192.6)">IO9</text>
<text x="37.8" y="192.6" transform="rotate(-90 37.8 192.6)">IO8</text>
</g>
<g font-size="1.8" fill="#0000c2">
<text x="17.8" y="106.4">Power</text>
<text x="24.6" y="106.4">flags</text>
<text x="264.2" y="215.5">NOTES</text>
<text x="264.2" y="217.6">1.</text>
<text x="264.2" y="219.6">2.</text>
<text x="264.2" y="221.7">3.</text>
<text x="267.1" y="217.6">PCB</text>
<text x="267.1" y="219.6">U1</text>
<text x="267.1" y="221.7">Pins</text>
<text x="270.9" y="219.6">at</text>
<text x="272.1" y="217.6">26</text>
<text x="272.4" y="221.7">=</text>
<text x="273.9" y="219.6">the</text>
<text x="275.1" y="221.7">firmware</text>
<text x="275.7" y="217.6">x</text>
<text x="277.9" y="217.6">46</text>
<text x="278" y="219.6">top</text>
<text x="281.5" y="217.6">mm,</text>
<text x="282.2" y="219.6">edge,</text>
<text x="284.4" y="221.7">defaults</text>
<text x="286.7" y="217.6">2</text>
<text x="288.5" y="219.6">antenna</text>
<text x="289" y="217.6">layers,</text>
<text x="293.3" y="221.7">(main/Kconfig.projbuild):</text>
<text x="296.5" y="217.6">1.6</text>
<text x="297.2" y="219.6">to</text>
<text x="300.3" y="219.6">the</text>
<text x="300.7" y="217.6">mm.</text>
<text x="304.4" y="219.6">edge:</text>
<text x="305.9" y="217.6">Every</text>
<text x="310.6" y="219.6">no</text>
<text x="312" y="217.6">SMD part</text>
<text x="314.1" y="219.6">copper,</text>
<text x="318.8" y="221.7">reed</text>
<text x="322.1" y="217.6">on</text>
<text x="322.3" y="219.6">tracks</text>
<text x="324.1" y="221.7">switch</text>
<text x="325.5" y="217.6">the</text>
<text x="329.3" y="219.6">or</text>
<text x="329.7" y="217.6">top</text>
<text x="331.2" y="221.7">GPIO4,</text>
<text x="332.4" y="219.6">vias</text>
<text x="333.9" y="217.6">side;</text>
<text x="337.3" y="219.6">on</text>
<text x="338.7" y="221.7">BOOT /</text>
<text x="339.5" y="217.6">J2</text>
<text x="340.8" y="219.6">either</text>
<text x="342.9" y="217.6">(screw</text>
<text x="347.3" y="221.7">factory</text>
<text x="347.4" y="219.6">layer</text>
<text x="350.2" y="217.6">terminal)</text>
<text x="353.2" y="219.6">under</text>
<text x="355" y="221.7">reset</text>
<text x="359.7" y="219.6">the</text>
<text x="360.1" y="217.6">hand</text>
<text x="360.9" y="221.7">GPIO9</text>
<text x="363.8" y="219.6">antenna</text>
<text x="365.9" y="217.6">soldered.</text>
<text x="367.8" y="221.7">(hold</text>
<text x="372.6" y="219.6">area.</text>
<text x="373.9" y="221.7">6</text>
<text x="264.2" y="225.7">4.</text>
<text x="267.1" y="225.7">Reed</text>
<text x="267.7" y="223.7">status</text>
<text x="267.7" y="227.8">The</text>
<text x="272" y="227.8">firmware</text>
<text x="272.9" y="225.7">input:</text>
<text x="274.6" y="223.7">LED GPIO5</text>
<text x="279.5" y="225.7">R7</text>
<text x="281.4" y="227.8">also</text>
<text x="283.1" y="225.7">10k</text>
<text x="286.1" y="223.7">active</text>
<text x="286.5" y="227.8">enables</text>
<text x="287.7" y="225.7">pull-up</text>
<text x="292.9" y="223.7">high</text>
<text x="295" y="227.8">the</text>
<text x="296.4" y="225.7">at</text>
<text x="298.1" y="223.7">(enable</text>
<text x="299.2" y="227.8">GPIO4</text>
<text x="299.4" y="225.7">the</text>
<text x="303.6" y="225.7">terminal</text>
<text x="306" y="227.8">internal</text>
<text x="306.4" y="223.7">CONFIG_STATUS_LED_ENABLE),</text>
<text x="312.6" y="225.7">(about</text>
<text x="314.5" y="227.8">pull-up</text>
<text x="320" y="225.7">0.3</text>
<text x="323.2" y="227.8">and</text>
<text x="324.1" y="225.7">mA</text>
<text x="327.8" y="227.8">debounces</text>
<text x="328.1" y="225.7">wetting</text>
<text x="336" y="225.7">current),</text>
<text x="336.1" y="223.7">USB</text>
<text x="339" y="227.8">in</text>
<text x="341.1" y="223.7">Serial/JTAG</text>
<text x="341.9" y="227.8">software.</text>
<text x="345.4" y="225.7">R8</text>
<text x="349.1" y="225.7">1k</text>
<text x="352.5" y="225.7">+</text>
<text x="353.4" y="223.7">on</text>
<text x="355.2" y="225.7">C7</text>
<text x="356.8" y="223.7">GPIO26/27.</text>
<text x="358.9" y="225.7">100nF</text>
<text x="365.9" y="225.7">filter,</text>
<text x="372.3" y="225.7">D2</text>
<text x="264.2" y="229.8">5.</text>
<text x="264.2" y="233.9">6.</text>
<text x="267.1" y="229.8">Flashing</text>
<text x="267.1" y="233.9">VBAT (pin</text>
<text x="267.7" y="231.9">high</text>
<text x="272.9" y="231.9">by</text>
<text x="276.2" y="231.9">R5)</text>
<text x="276.3" y="229.8">and</text>
<text x="277.6" y="233.9">15)</text>
<text x="280.7" y="231.9">and</text>
<text x="280.9" y="229.8">logs</text>
<text x="282.1" y="233.9">is</text>
<text x="284.9" y="233.9">tied</text>
<text x="285.3" y="231.9">press</text>
<text x="286.1" y="229.8">over</text>
<text x="289.6" y="233.9">to</text>
<text x="291.2" y="229.8">USB-C</text>
<text x="291.5" y="231.9">RESET. USB-C:</text>
<text x="292.7" y="233.9">3V3</text>
<text x="297.4" y="233.9">inside</text>
<text x="299.1" y="229.8">(USB</text>
<text x="304.1" y="233.9">the</text>
<text x="304.9" y="229.8">Serial/JTAG).</text>
<text x="307.5" y="231.9">CC1/CC2</text>
<text x="308.3" y="233.9">module</text>
<text x="316.3" y="233.9">(datasheet</text>
<text x="317.5" y="231.9">5.1k</text>
<text x="318.6" y="229.8">Download</text>
<text x="322.7" y="231.9">each</text>
<text x="327.6" y="233.9">v1.6):</text>
<text x="328.4" y="231.9">(5</text>
<text x="328.8" y="229.8">mode</text>
<text x="331.6" y="231.9">V sink),</text>
<text x="334.2" y="233.9">not</text>
<text x="335.1" y="229.8">by</text>
<text x="338.4" y="229.8">hand:</text>
<text x="338.4" y="233.9">connected</text>
<text x="340.3" y="231.9">PTC +</text>
<text x="344.7" y="229.8">hold</text>
<text x="347.7" y="231.9">TVS on</text>
<text x="349.3" y="233.9">here.</text>
<text x="350" y="229.8">BOOT (GPIO9</text>
<text x="355.6" y="231.9">VBUS,</text>
<text x="362.3" y="231.9">USBLC6</text>
<text x="363.8" y="229.8">low,</text>
<text x="368.7" y="229.8">GPIO8</text>
<text x="370.8" y="231.9">on</text>
<text x="374.2" y="231.9">D+/D-.</text>
<text x="375.6" y="229.8">pulled</text>
<text x="264.2" y="236">7.</text>
<text x="267.1" y="236">Unused</text>
<text x="275.2" y="236">GPIO:</text>
<text x="281.5" y="236">IO0-IO3,</text>
<text x="291.1" y="236">IO10-IO14,</text>
<text x="303.2" y="236">IO22,</text>
<text x="309.3" y="236">IO25</text>
<text x="314.8" y="236">(IO25</text>
<text x="321.2" y="236">strapping,</text>
<text x="331.8" y="236">floating</text>
<text x="340.3" y="236">=</text>
<text x="343.1" y="236">default).</text>
<text x="352.4" y="236">H1/H2:</text>
<text x="360.5" y="236">M2</text>
<text x="364.4" y="236">holes,</text>
<text x="371.2" y="236">PCB</text>
<text x="376.2" y="236">only.</text>
</g>
</svg>
